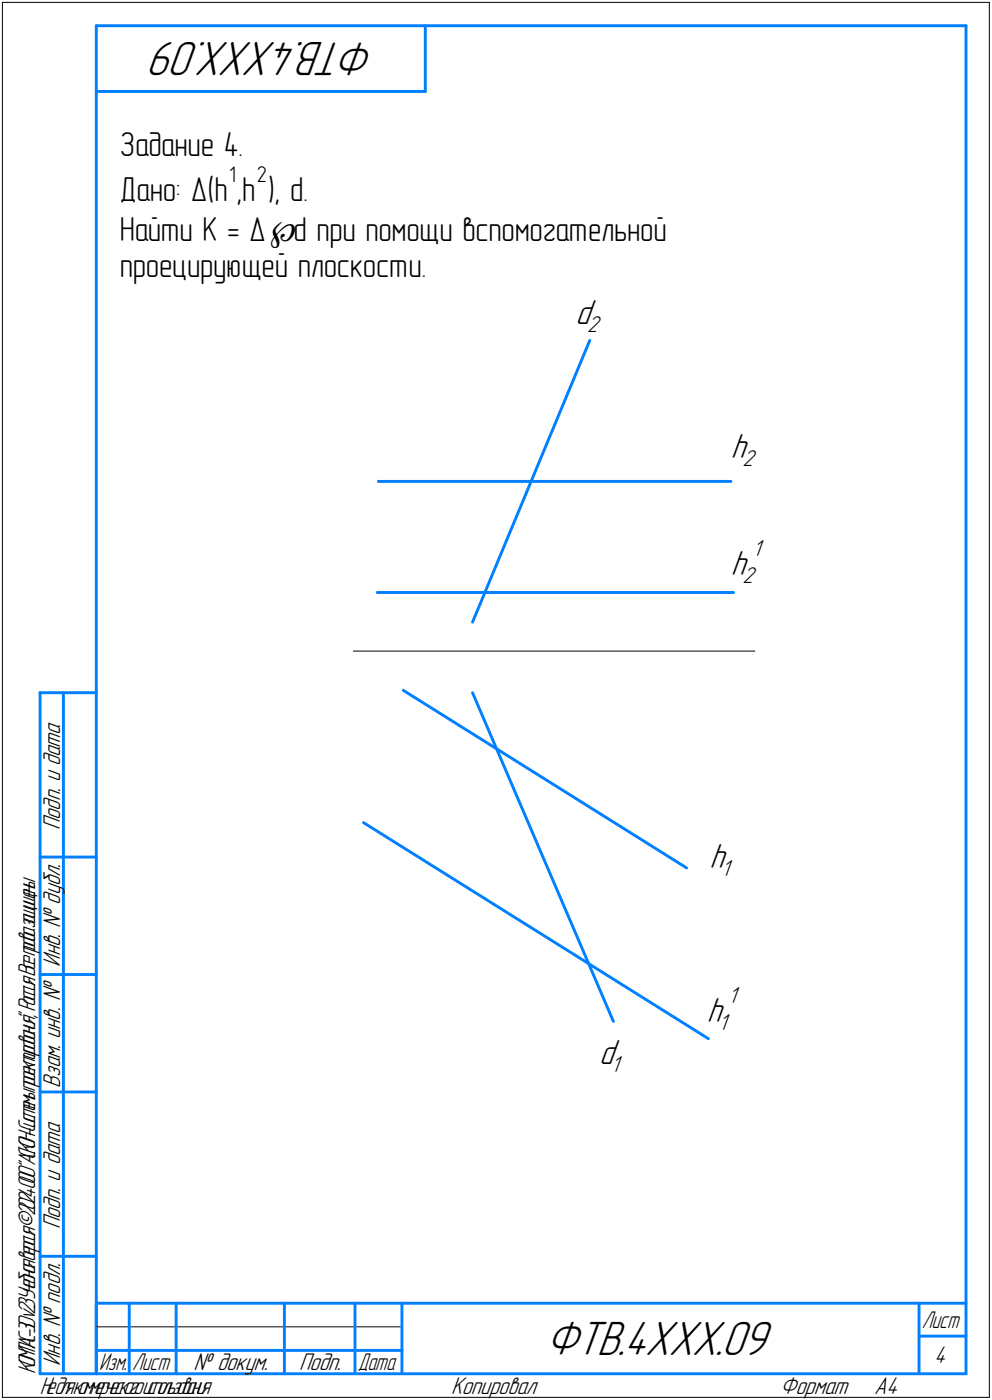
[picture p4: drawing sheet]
<svg xmlns="http://www.w3.org/2000/svg" width="211mm" height="298mm" viewBox="0 0 211 298" stroke-linecap="round" stroke-linejoin="round" font-family="sans-serif">
<path d="M.5 .5v297zM.5 .5h210zM210.5 .5v297zM75.2 138.6h85.4zM.5 297.5h210zM20.5 282.5h65z" fill="none" stroke="#000" stroke-width=".21"/>
<g fill="none" stroke="#0080ff" stroke-width=".62">
<path d="M20.5 5.5v287zM20.5 5.5h185zM20.5 19.5h70zM90.5 5.5v14zM205.5 5.5v287zM125.5 72.5l-25 60zM80.5 102.5h75zM80.3 126.2h75.8zM8.5 147.5v145zM8.5 147.5h12zM13.5 147.5v145zM85.8 147l60.3 37.8z"/>
<path d="M100.5 147.5l30 70zM77.3 175.1l73.4 46zM8.5 182.5h12zM8.5 207.5h12zM8.5 232.5h12zM8.5 267.5h12zM20.5 277.5h185zM20.5 277.5v15zM27.5 277.5v15zM37.5 277.5v15zM60.5 277.5v15zM75.5 277.5v15z"/>
<path d="M85.5 277.5v15zM195.5 277.5v15zM8.5 292.5h12zM20.5 292.5h185zM20.5 287.5h7zM27.5 287.5h10zM37.5 287.5h23zM60.5 287.5h15zM75.5 287.5h10zM195.5 284.5h10z"/>
</g>
<g fill="#fff" stroke="#fff" stroke-width=".21">
<path d="M155.5 91.9h6.8zM155.5 91.9h6.8zM155.5 92h6.8zM155.5 92.1h6.8zM155.5 92.1h6.8zM155.5 92.2h6.8zM155.5 92.2h6.8zM155.5 92.3h6.8zM155.5 92.3h6.8zM155.5 92.4h6.8zM155.5 92.5h6.8zM155.5 92.5h6.8zM155.5 92.6h6.8zM155.5 92.6h6.8zM155.5 92.7h6.8zM155.5 92.7h6.8zM155.5 92.8h6.8zM155.5 92.9h6.8zM155.5 92.9h6.8zM155.5 93h6.8zM155.5 93h6.8zM155.5 93.1h6.8zM155.5 93.1h6.8zM155.5 93.2h6.8zM155.5 93.2h6.8zM155.5 93.3h6.8zM155.5 93.4h6.8zM155.5 93.4h6.8zM155.5 93.5h6.8zM155.5 93.5h6.8zM155.5 93.6h6.8zM155.5 93.6h6.8zM155.5 93.7h6.8zM155.5 93.8h6.8zM155.5 93.8h6.8zM155.5 93.9h6.8zM155.5 93.9h6.8zM155.5 94h6.8zM155.5 94h6.8zM155.5 94.1h6.8zM155.5 94.1h6.8zM155.5 94.2h6.8zM155.5 94.3h6.8zM155.5 94.3h6.8zM155.5 94.4h6.8zM155.5 94.4h6.8zM155.5 94.5h6.8zM155.5 94.5h6.8zM155.5 94.6h6.8zM155.5 94.7h6.8zM155.5 94.7h6.8zM155.5 94.8h6.8zM155.5 94.8h6.8zM155.5 94.9h6.8zM155.5 94.9h6.8zM155.5 95h6.8zM155.5 95.1h6.8zM155.5 95.1h6.8zM155.5 95.2h6.8zM155.5 95.2h6.8zM155.5 95.3h6.8zM155.5 95.3h6.8zM155.5 95.4h6.8zM155.5 95.4h6.8zM155.5 95.5h6.8zM155.5 95.6h6.8zM155.5 95.6h6.8zM155.5 95.7h6.8zM155.5 95.7h6.8zM155.5 95.8h6.8zM155.5 95.8h6.8zM155.5 95.9h6.8zM155.5 96h6.8zM155.5 96h6.8zM155.5 96.1h6.8zM155.5 96.1h6.8zM155.5 96.2h6.8zM155.5 96.2h6.8zM155.5 96.3h6.8zM155.5 96.4h6.8zM155.5 96.4h6.8zM155.5 96.5h6.8zM155.5 96.5h6.8zM155.5 96.6h6.8zM155.5 96.6h6.8zM155.5 96.7h6.8zM155.5 96.7h6.8zM155.5 96.8h6.8zM155.5 96.9h6.8zM155.5 96.9h6.8zM155.5 97h6.8zM155.5 97h6.8zM155.5 97.1h6.8zM155.5 97.1h6.8zM155.5 97.2h6.8zM155.5 97.3h6.8zM155.5 97.3h6.8zM155.5 97.4h6.8zM155.5 97.4h6.8zM155.5 97.5h6.8zM155.5 97.5h6.8zM155.5 97.6h6.8zM155.5 97.6h6.8zM155.5 97.7h6.8zM155.5 97.8h6.8zM155.5 97.8h6.8zM155.5 97.9h6.8zM155.5 97.9h6.8zM155.5 98h6.8zM155.5 98h6.8zM155.5 98.1h6.8zM155.5 98.2h6.8zM155.5 98.2h6.8zM155.5 98.3h6.8zM155.5 98.3h6.8zM155.5 98.4h6.8zM155.5 98.4h6.8zM155.5 98.5h6.8zM155.5 98.6h6.8zM155.5 98.6h6.8zM155.5 98.7h6.8zM155.5 98.7h6.8zM155.5 98.8h6.8zM155.5 98.8h6.8zM155.5 98.9h6.8zM155.5 98.9h6.8zM155.5 99h6.8zM155.5 99.1h6.8zM155.5 99.1h6.8zM155.5 99.2h6.8zM155.5 99.2h6.8zM155.5 99.3h6.8zM155.5 99.3h6.8zM155.5 99.4h6.8zM155.5 99.5h6.8zM155.5 99.5h6.8zM155.5 99.6h6.8zM155.5 99.6h6.8zM155.5 99.7h6.8zM155.5 99.7h6.8zM155.5 99.8h6.8zM155.5 99.9h6.8zM155.5 99.9h6.8zM155.5 100h6.8zM155.5 100h6.8zM155.5 100.1h6.8zM155.5 100.1h6.8zM155.5 100.2h6.8z"/>
<path d="M155.5 114.8h7.2zM155.5 114.8h7.2zM155.5 114.9h7.2zM155.5 114.9h7.2zM155.5 115h7.2zM155.5 115h7.2zM155.5 115.1h7.2zM155.5 115.1h7.2zM155.5 115.2h7.2zM155.5 115.3h7.2zM155.5 115.3h7.2zM155.5 115.4h7.2zM155.5 115.4h7.2zM155.5 115.5h7.2zM155.5 115.5h7.2zM155.5 115.6h7.2zM155.5 115.7h7.2zM155.5 115.7h7.2zM155.5 115.8h7.2zM155.5 115.8h7.2zM155.5 115.9h7.2zM155.5 115.9h7.2zM155.5 116h7.2zM155.5 116h7.2zM155.5 116.1h7.2zM155.5 116.2h7.2zM155.5 116.2h7.2zM155.5 116.3h7.2zM155.5 116.3h7.2zM155.5 116.4h7.2zM155.5 116.4h7.2zM155.5 116.5h7.2zM155.5 116.6h7.2zM155.5 116.6h7.2zM155.5 116.7h7.2zM155.5 116.7h7.2zM155.5 116.8h7.2zM155.5 116.8h7.2zM155.5 116.9h7.2zM155.5 117h7.2zM155.5 117h7.2zM155.5 117.1h7.2zM155.5 117.1h7.2zM155.5 117.2h7.2zM155.5 117.2h7.2zM155.5 117.3h7.2zM155.5 117.3h7.2zM155.5 117.4h7.2zM155.5 117.5h7.2zM155.5 117.5h7.2zM155.5 117.6h7.2zM155.5 117.6h7.2zM155.5 117.7h7.2zM155.5 117.7h7.2zM155.5 117.8h7.2zM155.5 117.9h7.2zM155.5 117.9h7.2zM155.5 118h7.2zM155.5 118h7.2zM155.5 118.1h7.2zM155.5 118.1h7.2zM155.5 118.2h7.2zM155.5 118.3h7.2zM155.5 118.3h7.2zM155.5 118.4h7.2zM155.5 118.4h7.2zM155.5 118.5h7.2zM155.5 118.5h7.2zM155.5 118.6h7.2zM155.5 118.6h7.2zM155.5 118.7h7.2zM155.5 118.8h7.2zM155.5 118.8h7.2zM155.5 118.9h7.2zM155.5 118.9h7.2zM155.5 119h7.2zM155.5 119h7.2zM155.5 119.1h7.2zM155.5 119.2h7.2zM155.5 119.2h7.2zM155.5 119.3h7.2zM155.5 119.3h7.2zM155.5 119.4h7.2zM155.5 119.4h7.2zM155.5 119.5h7.2zM155.5 119.5h7.2zM155.5 119.6h7.2zM155.5 119.7h7.2zM155.5 119.7h7.2zM155.5 119.8h7.2zM155.5 119.8h7.2zM155.5 119.9h7.2zM155.5 119.9h7.2zM155.5 120h7.2zM155.5 120.1h7.2zM155.5 120.1h7.2zM155.5 120.2h7.2zM155.5 120.2h7.2zM155.5 120.3h7.2zM155.5 120.3h7.2zM155.5 120.4h7.2zM155.5 120.5h7.2zM155.5 120.5h7.2zM155.5 120.6h7.2zM155.5 120.6h7.2zM155.5 120.7h7.2zM155.5 120.7h7.2zM155.5 120.8h7.2zM155.5 120.8h7.2zM155.5 120.9h7.2zM155.5 121h7.2zM155.5 121h7.2zM155.5 121.1h7.2zM155.5 121.1h7.2zM155.5 121.2h7.2zM155.5 121.2h7.2zM155.5 121.3h7.2zM155.5 121.4h7.2zM155.5 121.4h7.2zM155.5 121.5h7.2zM155.5 121.5h7.2zM155.5 121.6h7.2zM155.5 121.6h7.2zM155.5 121.7h7.2zM155.5 121.8h7.2zM155.5 121.8h7.2zM155.5 121.9h7.2zM155.5 121.9h7.2zM155.5 122h7.2zM155.5 122h7.2zM155.5 122.1h7.2zM155.5 122.1h7.2zM155.5 122.2h7.2zM155.5 122.3h7.2zM155.5 122.3h7.2zM155.5 122.4h7.2zM155.5 122.4h7.2zM155.5 122.5h7.2zM155.5 122.5h7.2zM155.5 122.6h7.2zM155.5 122.7h7.2zM155.5 122.7h7.2zM155.5 122.8h7.2zM155.5 122.8h7.2zM155.5 122.9h7.2zM155.5 122.9h7.2zM155.5 123h7.2zM155.5 123h7.2zM155.5 123.1h7.2zM155.5 123.2h7.2zM155.5 123.2h7.2zM155.5 123.3h7.2zM155.5 123.3h7.2zM155.5 123.4h7.2zM155.5 123.4h7.2zM155.5 123.5h7.2zM155.5 123.6h7.2zM155.5 123.6h7.2zM155.5 123.7h7.2zM155.5 123.7h7.2zM155.5 123.8h7.2zM155.5 123.8h7.2zM155.5 123.9h7.2zM155.5 124h7.2zM155.5 124h7.2zM155.5 124.1h7.2zM155.5 124.1h7.2zM155.5 124.2h7.2zM155.5 124.2h7.2zM155.5 124.3h7.2zM155.5 124.3h7.2zM155.5 124.4h7.2zM155.5 124.5h7.2zM155.5 124.5h7.2zM155.5 124.6h7.2zM155.5 124.6h7.2zM155.5 124.7h7.2zM155.5 124.7h7.2zM155.5 124.8h7.2zM155.5 124.9h7.2zM155.5 124.9h7.2zM155.5 125h7.2zM155.5 125h7.2zM155.5 125.1h7.2zM155.5 125.1h7.2zM155.5 125.2h7.2z"/>
<path d="M127.5 220.9h6zM127.5 221h6zM127.5 221h6zM127.5 221.1h6zM127.5 221.1h6zM127.5 221.2h6zM127.5 221.3h6zM127.5 221.3h6zM127.5 221.4h6zM127.5 221.4h6zM127.5 221.5h6zM127.5 221.5h6zM127.5 221.6h6zM127.5 221.7h6zM127.5 221.7h6zM127.5 221.8h6zM127.5 221.8h6zM127.5 221.9h6zM127.5 221.9h6zM127.5 222h6zM127.5 222.1h6zM127.5 222.1h6zM127.5 222.2h6zM127.5 222.2h6zM127.5 222.3h6zM127.5 222.3h6zM127.5 222.4h6zM127.5 222.4h6zM127.5 222.5h6zM127.5 222.6h6zM127.5 222.6h6zM127.5 222.7h6zM127.5 222.7h6zM127.5 222.8h6zM127.5 222.8h6zM127.5 222.9h6zM127.5 223h6zM127.5 223h6zM127.5 223.1h6zM127.5 223.1h6zM127.5 223.2h6zM127.5 223.2h6zM127.5 223.3h6zM127.5 223.4h6zM127.5 223.4h6zM127.5 223.5h6zM127.5 223.5h6zM127.5 223.6h6zM127.5 223.6h6zM127.5 223.7h6zM127.5 223.7h6zM127.5 223.8h6zM127.5 223.9h6zM127.5 223.9h6zM127.5 224h6zM127.5 224h6zM127.5 224.1h6zM127.5 224.1h6zM127.5 224.2h6zM127.5 224.3h6zM127.5 224.3h6zM127.5 224.4h6zM127.5 224.4h6zM127.5 224.5h6zM127.5 224.5h6zM127.5 224.6h6zM127.5 224.6h6zM127.5 224.7h6zM127.5 224.8h6zM127.5 224.8h6zM127.5 224.9h6zM127.5 224.9h6zM127.5 225h6zM127.5 225h6zM127.5 225.1h6zM127.5 225.2h6zM127.5 225.2h6zM127.5 225.3h6zM127.5 225.3h6zM127.5 225.4h6zM127.5 225.4h6zM127.5 225.5h6zM127.5 225.6h6zM127.5 225.6h6zM127.5 225.7h6zM127.5 225.7h6zM127.5 225.8h6zM127.5 225.8h6zM127.5 225.9h6zM127.5 225.9h6zM127.5 226h6zM127.5 226.1h6zM127.5 226.1h6zM127.5 226.2h6zM127.5 226.2h6zM127.5 226.3h6zM127.5 226.3h6zM127.5 226.4h6zM127.5 226.5h6zM127.5 226.5h6zM127.5 226.6h6zM127.5 226.6h6zM127.5 226.7h6zM127.5 226.7h6zM127.5 226.8h6zM127.5 226.9h6zM127.5 226.9h6zM127.5 227h6zM127.5 227h6zM127.5 227.1h6zM127.5 227.1h6zM127.5 227.2h6zM127.5 227.2h6zM127.5 227.3h6zM127.5 227.4h6zM127.5 227.4h6zM127.5 227.5h6zM127.5 227.5h6zM127.5 227.6h6zM127.5 227.6h6zM127.5 227.7h6zM127.5 227.8h6zM127.5 227.8h6zM127.5 227.9h6zM127.5 227.9h6zM127.5 228h6zM127.5 228h6zM127.5 228.1h6zM127.5 228.1h6zM127.5 228.2h6zM127.5 228.3h6zM127.5 228.3h6zM127.5 228.4h6zM127.5 228.4h6zM127.5 228.5h6zM127.5 228.5h6zM127.5 228.6h6zM127.5 228.7h6zM127.5 228.7h6zM127.5 228.8h6zM127.5 228.8h6zM127.5 228.9h6zM127.5 228.9h6zM127.5 229h6zM127.5 229.1h6zM127.5 229.1h6zM127.5 229.2h6zM127.5 229.2h6z"/>
<path d="M150.9 179.2h6.1zM150.9 179.3h6.1zM150.9 179.3h6.1zM150.9 179.4h6.1zM150.9 179.4h6.1zM150.9 179.5h6.1zM150.9 179.5h6.1zM150.9 179.6h6.1zM150.9 179.7h6.1zM150.9 179.7h6.1zM150.9 179.8h6.1zM150.9 179.8h6.1zM150.9 179.9h6.1zM150.9 179.9h6.1zM150.9 180h6.1zM150.9 180.1h6.1zM150.9 180.1h6.1zM150.9 180.2h6.1zM150.9 180.2h6.1zM150.9 180.3h6.1zM150.9 180.3h6.1zM150.9 180.4h6.1zM150.9 180.5h6.1zM150.9 180.5h6.1zM150.9 180.6h6.1zM150.9 180.6h6.1zM150.9 180.7h6.1zM150.9 180.7h6.1zM150.9 180.8h6.1zM150.9 180.8h6.1zM150.9 180.9h6.1zM150.9 181h6.1zM150.9 181h6.1zM150.9 181.1h6.1zM150.9 181.1h6.1zM150.9 181.2h6.1zM150.9 181.2h6.1zM150.9 181.3h6.1zM150.9 181.4h6.1zM150.9 181.4h6.1zM150.9 181.5h6.1zM150.9 181.5h6.1zM150.9 181.6h6.1zM150.9 181.6h6.1zM150.9 181.7h6.1zM150.9 181.8h6.1zM150.9 181.8h6.1zM150.9 181.9h6.1zM150.9 181.9h6.1zM150.9 182h6.1zM150.9 182h6.1zM150.9 182.1h6.1zM150.9 182.1h6.1zM150.9 182.2h6.1zM150.9 182.3h6.1zM150.9 182.3h6.1zM150.9 182.4h6.1zM150.9 182.4h6.1zM150.9 182.5h6.1zM150.9 182.5h6.1zM150.9 182.6h6.1zM150.9 182.7h6.1zM150.9 182.7h6.1zM150.9 182.8h6.1zM150.9 182.8h6.1zM150.9 182.9h6.1zM150.9 182.9h6.1zM150.9 183h6.1zM150.9 183h6.1zM150.9 183.1h6.1zM150.9 183.2h6.1zM150.9 183.2h6.1zM150.9 183.3h6.1zM150.9 183.3h6.1zM150.9 183.4h6.1zM150.9 183.4h6.1zM150.9 183.5h6.1zM150.9 183.6h6.1zM150.9 183.6h6.1zM150.9 183.7h6.1zM150.9 183.7h6.1zM150.9 183.8h6.1zM150.9 183.8h6.1zM150.9 183.9h6.1zM150.9 184h6.1zM150.9 184h6.1zM150.9 184.1h6.1zM150.9 184.1h6.1zM150.9 184.2h6.1zM150.9 184.2h6.1zM150.9 184.3h6.1zM150.9 184.3h6.1zM150.9 184.4h6.1zM150.9 184.5h6.1zM150.9 184.5h6.1zM150.9 184.6h6.1zM150.9 184.6h6.1zM150.9 184.7h6.1zM150.9 184.7h6.1zM150.9 184.8h6.1zM150.9 184.9h6.1zM150.9 184.9h6.1zM150.9 185h6.1zM150.9 185h6.1zM150.9 185.1h6.1zM150.9 185.1h6.1zM150.9 185.2h6.1zM150.9 185.3h6.1zM150.9 185.3h6.1zM150.9 185.4h6.1zM150.9 185.4h6.1zM150.9 185.5h6.1zM150.9 185.5h6.1zM150.9 185.6h6.1zM150.9 185.6h6.1zM150.9 185.7h6.1zM150.9 185.8h6.1zM150.9 185.8h6.1zM150.9 185.9h6.1zM150.9 185.9h6.1zM150.9 186h6.1zM150.9 186h6.1zM150.9 186.1h6.1zM150.9 186.2h6.1zM150.9 186.2h6.1zM150.9 186.3h6.1zM150.9 186.3h6.1zM150.9 186.4h6.1zM150.9 186.4h6.1zM150.9 186.5h6.1zM150.9 186.5h6.1zM150.9 186.6h6.1zM150.9 186.7h6.1zM150.9 186.7h6.1zM150.9 186.8h6.1zM150.9 186.8h6.1zM150.9 186.9h6.1zM150.9 186.9h6.1zM150.9 187h6.1zM150.9 187.1h6.1zM150.9 187.1h6.1zM150.9 187.2h6.1zM150.9 187.2h6.1zM150.9 187.3h6.1zM150.9 187.3h6.1zM150.9 187.4h6.1zM150.9 187.5h6.1zM150.9 187.5h6.1z"/>
<path d="M150.4 209.7h7.1zM150.4 209.8h7.1zM150.4 209.9h7.1zM150.4 209.9h7.1zM150.4 210h7.1zM150.4 210h7.1zM150.4 210.1h7.1zM150.4 210.1h7.1zM150.4 210.2h7.1zM150.4 210.3h7.1zM150.4 210.3h7.1zM150.4 210.4h7.1zM150.4 210.4h7.1zM150.4 210.5h7.1zM150.4 210.5h7.1zM150.4 210.6h7.1zM150.4 210.7h7.1zM150.4 210.7h7.1zM150.4 210.8h7.1zM150.4 210.8h7.1zM150.4 210.9h7.1zM150.4 210.9h7.1zM150.4 211h7.1zM150.4 211h7.1zM150.4 211.1h7.1zM150.4 211.2h7.1zM150.4 211.2h7.1zM150.4 211.3h7.1zM150.4 211.3h7.1zM150.4 211.4h7.1zM150.4 211.4h7.1zM150.4 211.5h7.1zM150.4 211.6h7.1zM150.4 211.6h7.1zM150.4 211.7h7.1zM150.4 211.7h7.1zM150.4 211.8h7.1zM150.4 211.8h7.1zM150.4 211.9h7.1zM150.4 211.9h7.1zM150.4 212h7.1zM150.4 212.1h7.1zM150.4 212.1h7.1zM150.4 212.2h7.1zM150.4 212.2h7.1zM150.4 212.3h7.1zM150.4 212.3h7.1zM150.4 212.4h7.1zM150.4 212.5h7.1zM150.4 212.5h7.1zM150.4 212.6h7.1zM150.4 212.6h7.1zM150.4 212.7h7.1zM150.4 212.7h7.1zM150.4 212.8h7.1zM150.4 212.9h7.1zM150.4 212.9h7.1zM150.4 213h7.1zM150.4 213h7.1zM150.4 213.1h7.1zM150.4 213.1h7.1zM150.4 213.2h7.1zM150.4 213.2h7.1zM150.4 213.3h7.1zM150.4 213.4h7.1zM150.4 213.4h7.1zM150.4 213.5h7.1zM150.4 213.5h7.1zM150.4 213.6h7.1zM150.4 213.6h7.1zM150.4 213.7h7.1zM150.4 213.8h7.1zM150.4 213.8h7.1zM150.4 213.9h7.1zM150.4 213.9h7.1zM150.4 214h7.1zM150.4 214h7.1zM150.4 214.1h7.1zM150.4 214.2h7.1zM150.4 214.2h7.1zM150.4 214.3h7.1zM150.4 214.3h7.1zM150.4 214.4h7.1zM150.4 214.4h7.1zM150.4 214.5h7.1zM150.4 214.5h7.1zM150.4 214.6h7.1zM150.4 214.7h7.1zM150.4 214.7h7.1zM150.4 214.8h7.1zM150.4 214.8h7.1zM150.4 214.9h7.1zM150.4 214.9h7.1zM150.4 215h7.1zM150.4 215.1h7.1zM150.4 215.1h7.1zM150.4 215.2h7.1zM150.4 215.2h7.1zM150.4 215.3h7.1zM150.4 215.3h7.1zM150.4 215.4h7.1zM150.4 215.4h7.1zM150.4 215.5h7.1zM150.4 215.6h7.1zM150.4 215.6h7.1zM150.4 215.7h7.1zM150.4 215.7h7.1zM150.4 215.8h7.1zM150.4 215.8h7.1zM150.4 215.9h7.1zM150.4 216h7.1zM150.4 216h7.1zM150.4 216.1h7.1zM150.4 216.1h7.1zM150.4 216.2h7.1zM150.4 216.2h7.1zM150.4 216.3h7.1zM150.4 216.4h7.1zM150.4 216.4h7.1zM150.4 216.5h7.1zM150.4 216.5h7.1zM150.4 216.6h7.1zM150.4 216.6h7.1zM150.4 216.7h7.1zM150.4 216.7h7.1zM150.4 216.8h7.1zM150.4 216.9h7.1zM150.4 216.9h7.1zM150.4 217h7.1zM150.4 217h7.1zM150.4 217.1h7.1zM150.4 217.1h7.1zM150.4 217.2h7.1zM150.4 217.3h7.1zM150.4 217.3h7.1zM150.4 217.4h7.1zM150.4 217.4h7.1zM150.4 217.5h7.1zM150.4 217.5h7.1zM150.4 217.6h7.1zM150.4 217.6h7.1zM150.4 217.7h7.1zM150.4 217.8h7.1zM150.4 217.8h7.1zM150.4 217.9h7.1zM150.4 217.9h7.1zM150.4 218h7.1zM150.4 218h7.1zM150.4 218.1h7.1zM150.4 218.2h7.1zM150.4 218.2h7.1zM150.4 218.3h7.1zM150.4 218.3h7.1zM150.4 218.4h7.1zM150.4 218.4h7.1zM150.4 218.5h7.1zM150.4 218.6h7.1zM150.4 218.6h7.1zM150.4 218.7h7.1zM150.4 218.7h7.1zM150.4 218.8h7.1zM150.4 218.8h7.1zM150.4 218.9h7.1zM150.4 218.9h7.1zM150.4 219h7.1zM150.4 219.1h7.1zM150.4 219.1h7.1zM150.4 219.2h7.1zM150.4 219.2h7.1zM150.4 219.3h7.1zM150.4 219.3h7.1zM150.4 219.4h7.1zM150.4 219.5h7.1zM150.4 219.5h7.1zM150.4 219.6h7.1zM150.4 219.6h7.1zM150.4 219.7h7.1zM150.4 219.7h7.1zM150.4 219.8h7.1zM150.4 219.9h7.1zM150.4 219.9h7.1zM150.4 220h7.1zM150.4 220h7.1zM150.4 220.1h7.1zM150.4 220.1h7.1zM150.4 220.2h7.1z"/>
<path d="M25.5 27.5h26.2zM25.5 27.5h26.2zM25.5 27.6h26.2zM25.5 27.7h26.2zM25.5 27.7h26.2zM25.5 27.8h26.2zM25.5 27.8h26.2zM25.5 27.9h26.2zM25.5 27.9h26.2zM25.5 28h26.2zM25.5 28.1h26.2zM25.5 28.1h26.2zM25.5 28.2h26.2zM25.5 28.2h26.2zM25.5 28.3h26.2zM25.5 28.3h26.2zM25.5 28.4h26.2zM25.5 28.4h26.2zM25.5 28.5h26.2zM25.5 28.6h26.2zM25.5 28.6h26.2zM25.5 28.7h26.2zM25.5 28.7h26.2zM25.5 28.8h26.2zM25.5 28.8h26.2zM25.5 28.9h26.2zM25.5 29h26.2zM25.5 29h26.2zM25.5 29.1h26.2zM25.5 29.1h26.2zM25.5 29.2h26.2zM25.5 29.2h26.2zM25.5 29.3h26.2zM25.5 29.4h26.2zM25.5 29.4h26.2zM25.5 29.5h26.2zM25.5 29.5h26.2zM25.5 29.6h26.2zM25.5 29.6h26.2zM25.5 29.7h26.2zM25.5 29.7h26.2zM25.5 29.8h26.2zM25.5 29.9h26.2zM25.5 29.9h26.2zM25.5 30h26.2zM25.5 30h26.2zM25.5 30.1h26.2zM25.5 30.1h26.2zM25.5 30.2h26.2zM25.5 30.3h26.2zM25.5 30.3h26.2zM25.5 30.4h26.2zM25.5 30.4h26.2zM25.5 30.5h26.2zM25.5 30.5h26.2zM25.5 30.6h26.2zM25.5 30.6h26.2zM25.5 30.7h26.2zM25.5 30.8h26.2zM25.5 30.8h26.2zM25.5 30.9h26.2zM25.5 30.9h26.2zM25.5 31h26.2zM25.5 31h26.2zM25.5 31.1h26.2zM25.5 31.2h26.2zM25.5 31.2h26.2zM25.5 31.3h26.2zM25.5 31.3h26.2zM25.5 31.4h26.2zM25.5 31.4h26.2zM25.5 31.5h26.2zM25.5 31.6h26.2zM25.5 31.6h26.2zM25.5 31.7h26.2zM25.5 31.7h26.2zM25.5 31.8h26.2zM25.5 31.8h26.2zM25.5 31.9h26.2zM25.5 31.9h26.2zM25.5 32h26.2zM25.5 32.1h26.2zM25.5 32.1h26.2zM25.5 32.2h26.2zM25.5 32.2h26.2zM25.5 32.3h26.2zM25.5 32.3h26.2zM25.5 32.4h26.2zM25.5 32.5h26.2zM25.5 32.5h26.2zM25.5 32.6h26.2zM25.5 32.6h26.2zM25.5 32.7h26.2zM25.5 32.7h26.2zM25.5 32.8h26.2zM25.5 32.9h26.2zM25.5 32.9h26.2zM25.5 33h26.2zM25.5 33h26.2zM25.5 33.1h26.2zM25.5 33.1h26.2zM25.5 33.2h26.2zM25.5 33.2h26.2zM25.5 33.3h26.2zM25.5 33.4h26.2zM25.5 33.4h26.2zM25.5 33.5h26.2zM25.5 33.5h26.2zM25.5 33.6h26.2zM25.5 33.6h26.2zM25.5 33.7h26.2zM25.5 33.8h26.2zM25.5 33.8h26.2zM25.5 33.9h26.2zM25.5 33.9h26.2zM25.5 34h26.2zM25.5 34h26.2zM25.5 34.1h26.2zM25.5 34.1h26.2zM25.5 34.2h26.2zM25.5 34.3h26.2zM25.5 34.3h26.2zM25.5 34.4h26.2zM25.5 34.4h26.2zM25.5 34.5h26.2zM25.5 34.5h26.2zM25.5 34.6h26.2zM25.5 34.7h26.2zM25.5 34.7h26.2zM25.5 34.8h26.2zM25.5 34.8h26.2z"/>
<path d="M25.5 34.9h40zM25.5 34.9h40zM25.5 35h40zM25.5 35.1h40zM25.5 35.1h40zM25.5 35.2h40zM25.5 35.2h40zM25.5 35.3h40zM25.5 35.3h40zM25.5 35.4h40zM25.5 35.4h40zM25.5 35.5h40zM25.5 35.6h40zM25.5 35.6h40zM25.5 35.7h40zM25.5 35.7h40zM25.5 35.8h40zM25.5 35.8h40zM25.5 35.9h40zM25.5 36h40zM25.5 36h40zM25.5 36.1h40zM25.5 36.1h40zM25.5 36.2h40zM25.5 36.2h40zM25.5 36.3h40zM25.5 36.4h40zM25.5 36.4h40zM25.5 36.5h40zM25.5 36.5h40zM25.5 36.6h40zM25.5 36.6h40zM25.5 36.7h40zM25.5 36.7h40zM25.5 36.8h40zM25.5 36.9h40zM25.5 36.9h40zM25.5 37h40zM25.5 37h40zM25.5 37.1h40zM25.5 37.1h40zM25.5 37.2h40zM25.5 37.3h40zM25.5 37.3h40zM25.5 37.4h40zM25.5 37.4h40zM25.5 37.5h40zM25.5 37.5h40zM25.5 37.6h40zM25.5 37.6h40zM25.5 37.7h40zM25.5 37.8h40zM25.5 37.8h40zM25.5 37.9h40zM25.5 37.9h40zM25.5 38h40zM25.5 38h40zM25.5 38.1h40zM25.5 38.2h40zM25.5 38.2h40zM25.5 38.3h40zM25.5 38.3h40zM25.5 38.4h40zM25.5 38.4h40zM25.5 38.5h40zM25.5 38.6h40zM25.5 38.6h40zM25.5 38.7h40zM25.5 38.7h40zM25.5 38.8h40zM25.5 38.8h40zM25.5 38.9h40zM25.5 38.9h40zM25.5 39h40zM25.5 39.1h40zM25.5 39.1h40zM25.5 39.2h40zM25.5 39.2h40zM25.5 39.3h40zM25.5 39.3h40zM25.5 39.4h40zM25.5 39.5h40zM25.5 39.5h40zM25.5 39.6h40zM25.5 39.6h40zM25.5 39.7h40zM25.5 39.7h40zM25.5 39.8h40zM25.5 39.8h40zM25.5 39.9h40zM25.5 40h40zM25.5 40h40zM25.5 40.1h40zM25.5 40.1h40zM25.5 40.2h40zM25.5 40.2h40zM25.5 40.3h40zM25.5 40.4h40zM25.5 40.4h40zM25.5 40.5h40zM25.5 40.5h40zM25.5 40.6h40zM25.5 40.6h40zM25.5 40.7h40zM25.5 40.8h40zM25.5 40.8h40zM25.5 40.9h40zM25.5 40.9h40zM25.5 41h40zM25.5 41h40zM25.5 41.1h40zM25.5 41.1h40zM25.5 41.2h40zM25.5 41.3h40zM25.5 41.3h40zM25.5 41.4h40zM25.5 41.4h40zM25.5 41.5h40zM25.5 41.5h40zM25.5 41.6h40zM25.5 41.7h40zM25.5 41.7h40zM25.5 41.8h40zM25.5 41.8h40zM25.5 41.9h40zM25.5 41.9h40zM25.5 42h40zM25.5 42.1h40zM25.5 42.1h40zM25.5 42.2h40zM25.5 42.2h40zM25.5 42.3h40zM25.5 42.3h40zM25.5 42.4h40zM25.5 42.4h40zM25.5 42.5h40zM25.5 42.6h40zM25.5 42.6h40zM25.5 42.7h40zM25.5 42.7h40zM25.5 42.8h40zM25.5 42.8h40zM25.5 42.9h40zM25.5 43h40zM25.5 43h40zM25.5 43.1h40zM25.5 43.1h40zM25.5 43.2h40zM25.5 43.2h40zM25.5 43.3h40zM25.5 43.3h40zM25.5 43.4h40zM25.5 43.5h40zM25.5 43.5h40zM25.5 43.6h40zM25.5 43.6h40zM25.5 43.7h40zM25.5 43.7h40zM25.5 43.8h40zM25.5 43.9h40zM25.5 43.9h40zM25.5 44h40zM25.5 44h40zM25.5 44.1h40zM25.5 44.1h40zM25.5 44.2h40zM25.5 44.3h40zM25.5 44.3h40zM25.5 44.4h40zM25.5 44.4h40z"/>
<path d="M25.5 44.5h118.4zM25.5 44.5h118.4zM25.5 44.6h118.4zM25.5 44.6h118.4zM25.5 44.7h118.4zM25.5 44.8h118.4zM25.5 44.8h118.4zM25.5 44.9h118.4zM25.5 44.9h118.4zM25.5 45h118.4zM25.5 45h118.4zM25.5 45.1h118.4zM25.5 45.2h118.4zM25.5 45.2h118.4zM25.5 45.3h118.4zM25.5 45.3h118.4zM25.5 45.4h118.4zM25.5 45.4h118.4zM25.5 45.5h118.4zM25.5 45.6h118.4zM25.5 45.6h118.4zM25.5 45.7h118.4zM25.5 45.7h118.4zM25.5 45.8h118.4zM25.5 45.8h118.4zM25.5 45.9h118.4zM25.5 45.9h118.4zM25.5 46h118.4zM25.5 46.1h118.4zM25.5 46.1h118.4zM25.5 46.2h118.4zM25.5 46.2h118.4zM25.5 46.3h118.4zM25.5 46.3h118.4zM25.5 46.4h118.4zM25.5 46.5h118.4zM25.5 46.5h118.4zM25.5 46.6h118.4zM25.5 46.6h118.4zM25.5 46.7h118.4zM25.5 46.7h118.4zM25.5 46.8h118.4zM25.5 46.8h118.4zM25.5 46.9h118.4zM25.5 47h118.4zM25.5 47h118.4zM25.5 47.1h118.4zM25.5 47.1h118.4zM25.5 47.2h118.4zM25.5 47.2h118.4zM25.5 47.3h118.4zM25.5 47.4h118.4zM25.5 47.4h118.4zM25.5 47.5h118.4zM25.5 47.5h118.4zM25.5 47.6h118.4zM25.5 47.6h118.4zM25.5 47.7h118.4zM25.5 47.8h118.4zM25.5 47.8h118.4zM25.5 47.9h118.4zM25.5 47.9h118.4zM25.5 48h118.4zM25.5 48h118.4zM25.5 48.1h118.4zM25.5 48.1h118.4zM25.5 48.2h118.4zM25.5 48.3h118.4zM25.5 48.3h118.4zM25.5 48.4h118.4zM25.5 48.4h118.4zM25.5 48.5h118.4zM25.5 48.5h118.4zM25.5 48.6h118.4zM25.5 48.7h118.4zM25.5 48.7h118.4zM25.5 48.8h118.4zM25.5 48.8h118.4zM25.5 48.9h118.4zM25.5 48.9h118.4zM25.5 49h118.4zM25.5 49.1h118.4zM25.5 49.1h118.4zM25.5 49.2h118.4zM25.5 49.2h118.4zM25.5 49.3h118.4zM25.5 49.3h118.4zM25.5 49.4h118.4zM25.5 49.4h118.4zM25.5 49.5h118.4zM25.5 49.6h118.4zM25.5 49.6h118.4zM25.5 49.7h118.4zM25.5 49.7h118.4zM25.5 49.8h118.4zM25.5 49.8h118.4zM25.5 49.9h118.4zM25.5 50h118.4zM25.5 50h118.4zM25.5 50.1h118.4zM25.5 50.1h118.4zM25.5 50.2h118.4zM25.5 50.2h118.4zM25.5 50.3h118.4zM25.5 50.3h118.4zM25.5 50.4h118.4zM25.5 50.5h118.4zM25.5 50.5h118.4zM25.5 50.6h118.4zM25.5 50.6h118.4zM25.5 50.7h118.4zM25.5 50.7h118.4zM25.5 50.8h118.4zM25.5 50.9h118.4zM25.5 50.9h118.4zM25.5 51h118.4zM25.5 51h118.4zM25.5 51.1h118.4zM25.5 51.1h118.4zM25.5 51.2h118.4zM25.5 51.3h118.4zM25.5 51.3h118.4zM25.5 51.4h118.4zM25.5 51.4h118.4zM25.5 51.5h118.4zM25.5 51.5h118.4zM25.5 51.6h118.4zM25.5 51.6h118.4zM25.5 51.7h118.4zM25.5 51.8h118.4zM25.5 51.8h118.4zM25.5 51.9h118.4zM25.5 51.9h118.4zM25.5 52h118.4zM25.5 52h118.4zM25.5 52.1h118.4zM25.5 52.2h118.4zM25.5 52.2h118.4zM25.5 52.3h118.4zM25.5 52.3h118.4zM25.5 52.4h118.4zM25.5 52.4h118.4zM25.5 52.5h118.4zM25.5 52.5h118.4zM25.5 52.6h118.4zM25.5 52.7h118.4zM25.5 52.7h118.4zM25.5 52.8h118.4zM25.5 52.8h118.4zM25.5 52.9h118.4zM25.5 52.9h118.4zM25.5 53h118.4z"/>
<path d="M25.5 53.1h65.2zM25.5 53.1h65.2zM25.5 53.2h65.2zM25.5 53.2h65.2zM25.5 53.3h65.2zM25.5 53.3h65.2zM25.5 53.4h65.2zM25.5 53.5h65.2zM25.5 53.5h65.2zM25.5 53.6h65.2zM25.5 53.6h65.2zM25.5 53.7h65.2zM25.5 53.7h65.2zM25.5 53.8h65.2zM25.5 53.8h65.2zM25.5 53.9h65.2zM25.5 54h65.2zM25.5 54h65.2zM25.5 54.1h65.2zM25.5 54.1h65.2zM25.5 54.2h65.2zM25.5 54.2h65.2zM25.5 54.3h65.2zM25.5 54.4h65.2zM25.5 54.4h65.2zM25.5 54.5h65.2zM25.5 54.5h65.2zM25.5 54.6h65.2zM25.5 54.6h65.2zM25.5 54.7h65.2zM25.5 54.8h65.2zM25.5 54.8h65.2zM25.5 54.9h65.2zM25.5 54.9h65.2zM25.5 55h65.2zM25.5 55h65.2zM25.5 55.1h65.2zM25.5 55.1h65.2zM25.5 55.2h65.2zM25.5 55.3h65.2zM25.5 55.3h65.2zM25.5 55.4h65.2zM25.5 55.4h65.2zM25.5 55.5h65.2zM25.5 55.5h65.2zM25.5 55.6h65.2zM25.5 55.7h65.2zM25.5 55.7h65.2zM25.5 55.8h65.2zM25.5 55.8h65.2zM25.5 55.9h65.2zM25.5 55.9h65.2zM25.5 56h65.2zM25.5 56h65.2zM25.5 56.1h65.2zM25.5 56.2h65.2zM25.5 56.2h65.2zM25.5 56.3h65.2zM25.5 56.3h65.2zM25.5 56.4h65.2zM25.5 56.4h65.2zM25.5 56.5h65.2zM25.5 56.6h65.2zM25.5 56.6h65.2zM25.5 56.7h65.2zM25.5 56.7h65.2zM25.5 56.8h65.2zM25.5 56.8h65.2zM25.5 56.9h65.2zM25.5 57h65.2zM25.5 57h65.2zM25.5 57.1h65.2zM25.5 57.1h65.2zM25.5 57.2h65.2zM25.5 57.2h65.2zM25.5 57.3h65.2zM25.5 57.3h65.2zM25.5 57.4h65.2zM25.5 57.5h65.2zM25.5 57.5h65.2zM25.5 57.6h65.2zM25.5 57.6h65.2zM25.5 57.7h65.2zM25.5 57.7h65.2zM25.5 57.8h65.2zM25.5 57.9h65.2zM25.5 57.9h65.2zM25.5 58h65.2zM25.5 58h65.2zM25.5 58.1h65.2zM25.5 58.1h65.2zM25.5 58.2h65.2zM25.5 58.3h65.2zM25.5 58.3h65.2zM25.5 58.4h65.2zM25.5 58.4h65.2zM25.5 58.5h65.2zM25.5 58.5h65.2zM25.5 58.6h65.2zM25.5 58.6h65.2zM25.5 58.7h65.2zM25.5 58.8h65.2zM25.5 58.8h65.2zM25.5 58.9h65.2zM25.5 58.9h65.2zM25.5 59h65.2zM25.5 59h65.2zM25.5 59.1h65.2zM25.5 59.2h65.2zM25.5 59.2h65.2zM25.5 59.3h65.2zM25.5 59.3h65.2zM25.5 59.4h65.2zM25.5 59.4h65.2zM25.5 59.5h65.2zM25.5 59.5h65.2zM25.5 59.6h65.2zM25.5 59.7h65.2zM25.5 59.7h65.2zM25.5 59.8h65.2zM25.5 59.8h65.2zM25.5 59.9h65.2zM25.5 59.9h65.2zM25.5 60h65.2zM25.5 60.1h65.2zM25.5 60.1h65.2zM25.5 60.2h65.2zM25.5 60.2h65.2zM25.5 60.3h65.2zM25.5 60.3h65.2zM25.5 60.4h65.2z"/>
<path d="M122.5 63.3h6.8zM122.5 63.4h6.8zM122.5 63.4h6.8zM122.5 63.5h6.8zM122.5 63.6h6.8zM122.5 63.6h6.8zM122.5 63.7h6.8zM122.5 63.7h6.8zM122.5 63.8h6.8zM122.5 63.8h6.8zM122.5 63.9h6.8zM122.5 64h6.8zM122.5 64h6.8zM122.5 64.1h6.8zM122.5 64.1h6.8zM122.5 64.2h6.8zM122.5 64.2h6.8zM122.5 64.3h6.8zM122.5 64.3h6.8zM122.5 64.4h6.8zM122.5 64.5h6.8zM122.5 64.5h6.8zM122.5 64.6h6.8zM122.5 64.6h6.8zM122.5 64.7h6.8zM122.5 64.7h6.8zM122.5 64.8h6.8zM122.5 64.9h6.8zM122.5 64.9h6.8zM122.5 65h6.8zM122.5 65h6.8zM122.5 65.1h6.8zM122.5 65.1h6.8zM122.5 65.2h6.8zM122.5 65.2h6.8zM122.5 65.3h6.8zM122.5 65.4h6.8zM122.5 65.4h6.8zM122.5 65.5h6.8zM122.5 65.5h6.8zM122.5 65.6h6.8zM122.5 65.6h6.8zM122.5 65.7h6.8zM122.5 65.8h6.8zM122.5 65.8h6.8zM122.5 65.9h6.8zM122.5 65.9h6.8zM122.5 66h6.8zM122.5 66h6.8zM122.5 66.1h6.8zM122.5 66.2h6.8zM122.5 66.2h6.8zM122.5 66.3h6.8zM122.5 66.3h6.8zM122.5 66.4h6.8zM122.5 66.4h6.8zM122.5 66.5h6.8zM122.5 66.5h6.8zM122.5 66.6h6.8zM122.5 66.7h6.8zM122.5 66.7h6.8zM122.5 66.8h6.8zM122.5 66.8h6.8zM122.5 66.9h6.8zM122.5 66.9h6.8zM122.5 67h6.8zM122.5 67.1h6.8zM122.5 67.1h6.8zM122.5 67.2h6.8zM122.5 67.2h6.8zM122.5 67.3h6.8zM122.5 67.3h6.8zM122.5 67.4h6.8zM122.5 67.5h6.8zM122.5 67.5h6.8zM122.5 67.6h6.8zM122.5 67.6h6.8zM122.5 67.7h6.8zM122.5 67.7h6.8zM122.5 67.8h6.8zM122.5 67.8h6.8zM122.5 67.9h6.8zM122.5 68h6.8zM122.5 68h6.8zM122.5 68.1h6.8zM122.5 68.1h6.8zM122.5 68.2h6.8zM122.5 68.2h6.8zM122.5 68.3h6.8zM122.5 68.4h6.8zM122.5 68.4h6.8zM122.5 68.5h6.8zM122.5 68.5h6.8zM122.5 68.6h6.8zM122.5 68.6h6.8zM122.5 68.7h6.8zM122.5 68.7h6.8zM122.5 68.8h6.8zM122.5 68.9h6.8zM122.5 68.9h6.8zM122.5 69h6.8zM122.5 69h6.8zM122.5 69.1h6.8zM122.5 69.1h6.8zM122.5 69.2h6.8zM122.5 69.3h6.8zM122.5 69.3h6.8zM122.5 69.4h6.8zM122.5 69.4h6.8zM122.5 69.5h6.8zM122.5 69.5h6.8zM122.5 69.6h6.8zM122.5 69.7h6.8zM122.5 69.7h6.8zM122.5 69.8h6.8zM122.5 69.8h6.8zM122.5 69.9h6.8zM122.5 69.9h6.8zM122.5 70h6.8zM122.5 70h6.8zM122.5 70.1h6.8zM122.5 70.2h6.8zM122.5 70.2h6.8zM122.5 70.3h6.8zM122.5 70.3h6.8zM122.5 70.4h6.8zM122.5 70.4h6.8zM122.5 70.5h6.8zM122.5 70.6h6.8zM122.5 70.6h6.8zM122.5 70.7h6.8zM122.5 70.7h6.8zM122.5 70.8h6.8zM122.5 70.8h6.8zM122.5 70.9h6.8zM122.5 71h6.8zM122.5 71h6.8zM122.5 71.1h6.8zM122.5 71.1h6.8zM122.5 71.2h6.8zM122.5 71.2h6.8zM122.5 71.3h6.8zM122.5 71.3h6.8zM122.5 71.4h6.8zM122.5 71.5h6.8zM122.5 71.5h6.8zM122.5 71.6h6.8zM122.5 71.6h6.8z"/>
</g>
<g font-size="10.9">
<text x="79.9" y="9" transform="rotate(-180 79.9 9)">ФТВ.4ХХХ.09</text>
<text x="116.1" y="288.5">ФТВ.4ХХХ.09</text>
</g>
<g font-size="7.8">
<text x="122.5" y="68.9">d</text>
<text x="155.5" y="97.5">h</text>
<text x="155.5" y="122.5">h</text>
<text x="150.9" y="184.8">h</text>
<text x="150.4" y="217.5">h</text>
<text x="127.5" y="226.5">d</text>
</g>
<g font-size="7.4">
<text x="25.5" y="33.3">Задание 4.</text>
<text x="25.5" y="42.8">Дано: Δ(h ,h ), d.</text>
<text x="25.5" y="51.2">Найти K = Δ℘d при помощи вспомогательной</text>
<text x="25.5" y="58.9">проецирующей плоскости.</text>
</g>
<g font-size="5.5">
<text x="12.8" y="176.7" transform="rotate(-90 12.8 176.7)">Подп. и дата</text>
<text x="12.8" y="205.8" transform="rotate(-90 12.8 205.8)">Инв. № дубл.</text>
<text x="12.8" y="231.6" transform="rotate(-90 12.8 231.6)">Взам. инв. №</text>
<text x="12.8" y="261.7" transform="rotate(-90 12.8 261.7)">Подп. и дата</text>
<text x="12.8" y="290.8" transform="rotate(-90 12.8 290.8)">Инв. № подл.</text>
<text x="41.2" y="291.8">№ докум.</text>
<text x="63.6" y="291.8">Подп.</text>
<text x="198.8" y="290.3">4</text>
<text x="96" y="296.8">Копировал</text>
<text x="166" y="296.8">Формат</text>
<text x="186" y="296.8">A4</text>
</g>
<g font-size="5.4">
<text x="196.1" y="282.8">Лист</text>
<text x="7.5" y="292.5" transform="rotate(-90 7.5 292.5)">КОМПАС-3Dv23Учебнаяверсия©2024ООО&quot;АСКОН-Системыпроектирования&quot;,Россия.Всеправазащищены.</text>
<text x="21.1" y="291.8">Изм.</text>
<text x="28.1" y="291.8">Лист</text>
<text x="76.1" y="291.8">Дата</text>
<text x="8.5" y="296.7">Недлякоммерческогоиспользования</text>
</g>
<g font-size="5.2">
<text x="124.9" y="70.7">2</text>
<text x="158" y="99.2">2</text>
<text x="160.1" y="118.5">1</text>
<text x="158" y="124.2">2</text>
<text x="153.4" y="186.5">1</text>
<text x="154.9" y="213.5">1</text>
<text x="152.8" y="219.2">1</text>
<text x="130" y="228.2">1</text>
</g>
<g font-size="4.9">
<text x="48.7" y="38.7">1</text>
<text x="54.6" y="38.7">2</text>
</g>
</svg>
